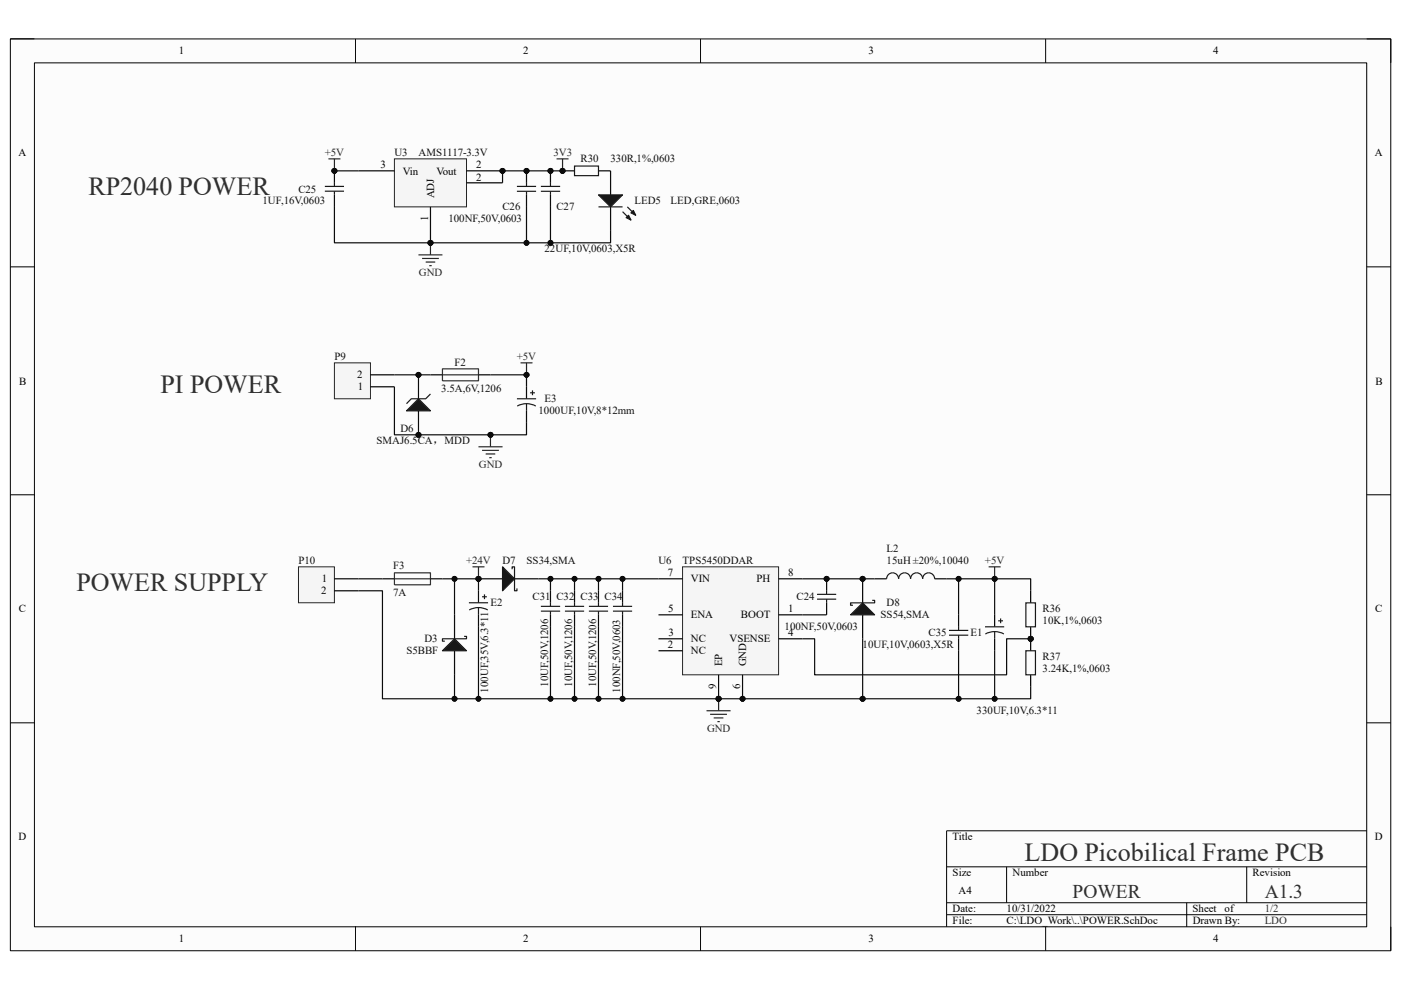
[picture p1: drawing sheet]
<svg xmlns="http://www.w3.org/2000/svg" width="297mm" height="210mm" viewBox="0 0 297 210" stroke-linecap="round" stroke-linejoin="round" font-family="sans-serif">
<path d="M2.2 8.3h292.7v193.4h-292.7z" fill="#fcfcfc"/>
<path d="M2.2 8.3h292.7v193.4h-292.7z" fill="none" stroke="#000" stroke-width=".21"/>
<path d="M7.3 13.3h282.5v183.3h-282.5z" fill="#fcfcfc"/>
<g fill="none" stroke="#000" stroke-width=".21">
<path d="M2.2 8.2h5.1M7.3 13.3h282.5v183.3h-282.5zM75.4 8.3v5M148.5 8.3v5M221.7 8.3v5M289.8 8.3h5.1v5M2.2 56.6h5.1M289.8 56.6h5.1M2.2 104.9h5.1M289.8 104.9h5.1M2.2 153.3h5.1M289.8 153.3h5.1"/>
<path d="M289.8 176.2h-89.1v20.4M75.4 196.6v5.1M148.5 196.6v5.1M200.7 183.9h89.1M200.7 191.5h89.1M200.7 194h89.1M213.4 183.9v7.6M221.7 196.6v5.1M251.6 191.5v5.1M264.3 183.9v7.6M294.9 196.6v5.1"/>
</g>
<circle cx="91.3" cy="51.5" r=".51" fill="#0e0e0e"/>
<circle cx="91.3" cy="51.5" r=".51" fill="none" stroke="#0e0e0e" stroke-width=".21"/>
<circle cx="106.5" cy="36.2" r=".51" fill="#0e0e0e"/>
<circle cx="106.5" cy="36.2" r=".51" fill="none" stroke="#0e0e0e" stroke-width=".21"/>
<path d="M83.6 33.7h15.3v10.2h-15.3z" fill="#f5f5f5"/>
<path d="M83.6 33.7h15.3v10.2h-15.3z" fill="none" stroke="#262626" stroke-width=".21"/>
<path d="M91.3 43.9v7.6" fill="none" stroke="#000" stroke-width=".25"/>
<circle cx="91.3" cy="51.5" r=".51" fill="#0e0e0e"/>
<circle cx="91.3" cy="51.5" r=".51" fill="none" stroke="#0e0e0e" stroke-width=".21"/>
<path d="M98.9 36.2h7.6" fill="none" stroke="#000" stroke-width=".25"/>
<circle cx="106.5" cy="36.2" r=".51" fill="#0e0e0e"/>
<circle cx="106.5" cy="36.2" r=".51" fill="none" stroke="#0e0e0e" stroke-width=".21"/>
<path d="M76 36.2h7.6M98.9 38.8h7.6" fill="none" stroke="#000" stroke-width=".25"/>
<path d="M69.6 33.7h2.6M70.9 33.7v2.5" fill="none" stroke="#262626" stroke-width=".25"/>
<circle cx="70.9" cy="36.2" r=".51" fill="#0e0e0e"/>
<circle cx="70.9" cy="36.2" r=".51" fill="none" stroke="#0e0e0e" stroke-width=".21"/>
<circle cx="70.9" cy="36.2" r=".51" fill="#0e0e0e"/>
<circle cx="70.9" cy="36.2" r=".51" fill="none" stroke="#0e0e0e" stroke-width=".21"/>
<path d="M70.9 36.2v2.6M70.9 41.3v2.6" fill="none" stroke="#000" stroke-width=".25"/>
<circle cx="70.9" cy="36.2" r=".51" fill="#0e0e0e"/>
<circle cx="70.9" cy="36.2" r=".51" fill="none" stroke="#0e0e0e" stroke-width=".21"/>
<path d="M68.9 39.5h4M70.9 38.8v.7M68.9 40.6h4M70.9 40.6v.7" fill="none" stroke="#1c1c1c" stroke-width=".25"/>
<circle cx="111.6" cy="36.2" r=".51" fill="#0e0e0e"/>
<circle cx="111.6" cy="36.2" r=".51" fill="none" stroke="#0e0e0e" stroke-width=".21"/>
<path d="M111.6 36.2v2.6M111.6 41.3v2.6" fill="none" stroke="#000" stroke-width=".25"/>
<circle cx="111.6" cy="36.2" r=".51" fill="#0e0e0e"/>
<circle cx="111.6" cy="36.2" r=".51" fill="none" stroke="#0e0e0e" stroke-width=".21"/>
<path d="M109.6 39.5h4.1M111.6 38.8v.7M109.6 40.6h4.1M111.6 40.6v.7" fill="none" stroke="#1c1c1c" stroke-width=".25"/>
<circle cx="116.7" cy="36.2" r=".51" fill="#0e0e0e"/>
<circle cx="116.7" cy="36.2" r=".51" fill="none" stroke="#0e0e0e" stroke-width=".21"/>
<path d="M116.7 36.2v2.6M116.7 41.3v2.6" fill="none" stroke="#000" stroke-width=".25"/>
<circle cx="116.7" cy="36.2" r=".51" fill="#0e0e0e"/>
<circle cx="116.7" cy="36.2" r=".51" fill="none" stroke="#0e0e0e" stroke-width=".21"/>
<path d="M114.7 39.5h4.1M116.7 38.8v.7M114.7 40.6h4.1M116.7 40.6v.7" fill="none" stroke="#1c1c1c" stroke-width=".25"/>
<path d="M118 33.7h2.5M119.3 33.7v2.5" fill="none" stroke="#262626" stroke-width=".25"/>
<circle cx="119.3" cy="36.2" r=".51" fill="#0e0e0e"/>
<circle cx="119.3" cy="36.2" r=".51" fill="none" stroke="#0e0e0e" stroke-width=".21"/>
<path d="M88.7 54.1h5.1M89.5 54.8h3.5M90.3 55.6h2M91 56.3h.5M91.3 51.5v2.6" fill="none" stroke="#262626" stroke-width=".25"/>
<circle cx="91.3" cy="51.5" r=".51" fill="#0e0e0e"/>
<circle cx="91.3" cy="51.5" r=".51" fill="none" stroke="#0e0e0e" stroke-width=".21"/>
<path d="M63.3 120.2h7.6v7.6h-7.6z" fill="#f5f5f5"/>
<path d="M63.3 120.2h7.6v7.6h-7.6z" fill="none" stroke="#262626" stroke-width=".21"/>
<path d="M70.9 122.8h5.1M70.9 125.3h5.1" fill="none" stroke="#000" stroke-width=".25"/>
<path d="M70.9 77h7.6v7.6h-7.6z" fill="#f5f5f5"/>
<path d="M70.9 77h7.6v7.6h-7.6z" fill="none" stroke="#262626" stroke-width=".21"/>
<path d="M78.5 79.5h5.1M78.5 82h5.1" fill="none" stroke="#000" stroke-width=".25"/>
<path d="M110.4 77h2.5M111.6 77v2.5" fill="none" stroke="#262626" stroke-width=".25"/>
<circle cx="111.6" cy="79.5" r=".51" fill="#0e0e0e"/>
<circle cx="111.6" cy="79.5" r=".51" fill="none" stroke="#0e0e0e" stroke-width=".21"/>
<path d="M101.4 94.8h5.1M102.2 95.5h3.6M103 96.3h2M103.7 97.1h.5M104 92.2v2.6" fill="none" stroke="#262626" stroke-width=".25"/>
<circle cx="104" cy="92.2" r=".51" fill="#0e0e0e"/>
<circle cx="104" cy="92.2" r=".51" fill="none" stroke="#0e0e0e" stroke-width=".21"/>
<path d="M129.5 36.2v5.1M129.5 43.9v5.1" fill="none" stroke="#000" stroke-width=".25"/>
<path d="M126.9 41.3h5.1l-2.5 2.6z" fill="#1c1c1c"/>
<path d="M126.9 41.3h5.1l-2.5 2.6zM132 44.9l1.8 1.8M133 43.9l1.8 1.8" fill="none" stroke="#1c1c1c" stroke-width=".25"/>
<path d="M132.8 46.2l.5-.5 .5 1z" fill="#1c1c1c"/>
<path d="M132.8 46.2l.5-.5 .5 1z" fill="none" stroke="#1c1c1c" stroke-width=".25"/>
<path d="M133.8 45.1l.5-.5 .5 1.1z" fill="#1c1c1c"/>
<path d="M126.9 43.9h5.1M133.8 45.1l.5-.5 .5 1.1z" fill="none" stroke="#1c1c1c" stroke-width=".25"/>
<circle cx="119.3" cy="36.2" r=".51" fill="#0e0e0e"/>
<circle cx="119.3" cy="36.2" r=".51" fill="none" stroke="#0e0e0e" stroke-width=".21"/>
<path d="M119.3 36.2h2.5" fill="none" stroke="#000" stroke-width=".25"/>
<circle cx="119.3" cy="36.2" r=".51" fill="#0e0e0e"/>
<circle cx="119.3" cy="36.2" r=".51" fill="none" stroke="#0e0e0e" stroke-width=".21"/>
<path d="M126.9 36.2h2.6" fill="none" stroke="#000" stroke-width=".25"/>
<path d="M121.8 35.2h5.1v2.1h-5.1z" fill="none" stroke="#1c1c1c" stroke-width=".25"/>
<circle cx="88.7" cy="92.2" r=".51" fill="#0e0e0e"/>
<circle cx="88.7" cy="92.2" r=".51" fill="none" stroke="#0e0e0e" stroke-width=".21"/>
<circle cx="88.7" cy="79.5" r=".51" fill="#0e0e0e"/>
<circle cx="88.7" cy="79.5" r=".51" fill="none" stroke="#0e0e0e" stroke-width=".21"/>
<path d="M88.7 87.1v5.1" fill="none" stroke="#000" stroke-width=".25"/>
<circle cx="88.7" cy="92.2" r=".51" fill="#0e0e0e"/>
<circle cx="88.7" cy="92.2" r=".51" fill="none" stroke="#0e0e0e" stroke-width=".21"/>
<path d="M88.7 79.5v5.1" fill="none" stroke="#000" stroke-width=".25"/>
<circle cx="88.7" cy="79.5" r=".51" fill="#0e0e0e"/>
<circle cx="88.7" cy="79.5" r=".51" fill="none" stroke="#0e0e0e" stroke-width=".21"/>
<path d="M88.7 84.6l2.6 2.5h-5.1z" fill="#1c1c1c"/>
<path d="M88.7 84.6l2.6 2.5h-5.1zM91.3 83.6l-1 1h-3.1l-1 1" fill="none" stroke="#1c1c1c" stroke-width=".25"/>
<circle cx="157.4" cy="148.2" r=".51" fill="#0e0e0e"/>
<circle cx="157.4" cy="148.2" r=".51" fill="none" stroke="#0e0e0e" stroke-width=".21"/>
<circle cx="152.4" cy="148.2" r=".51" fill="#0e0e0e"/>
<circle cx="152.4" cy="148.2" r=".51" fill="none" stroke="#0e0e0e" stroke-width=".21"/>
<path d="M144.7 120.2h20.4v22.9h-20.4z" fill="#f5f5f5"/>
<path d="M144.7 120.2h20.4v22.9h-20.4z" fill="none" stroke="#262626" stroke-width=".21"/>
<path d="M139.6 130.4h5.1M139.6 138h5.1M139.6 135.5h5.1M165.1 130.4h5.1M165.1 135.5h5.1M157.4 143.1v5.1" fill="none" stroke="#000" stroke-width=".25"/>
<circle cx="157.4" cy="148.2" r=".51" fill="#0e0e0e"/>
<circle cx="157.4" cy="148.2" r=".51" fill="none" stroke="#0e0e0e" stroke-width=".21"/>
<path d="M139.6 122.8h5.1M165.1 122.8h5.1M152.4 143.1v5.1" fill="none" stroke="#000" stroke-width=".25"/>
<circle cx="152.4" cy="148.2" r=".51" fill="#0e0e0e"/>
<circle cx="152.4" cy="148.2" r=".51" fill="none" stroke="#0e0e0e" stroke-width=".21"/>
<path d="M185.4 122.8h2.6M198.2 122.8h2.5" fill="none" stroke="#000" stroke-width=".25"/>
<path d="M188 122.8a1.27 1.27 0 0 1 1.2-1.3 1.27 1.27 0 0 1 1.3 1.3 1.27 1.27 0 0 1 1.3-1.3 1.27 1.27 0 0 1 1.3 1.3 1.28 1.28 0 0 1 1.2-1.3 1.28 1.28 0 0 1 1.3 1.3 1.27 1.27 0 0 1 1.3-1.3 1.27 1.27 0 0 1 1.3 1.3" fill="none" stroke="#1c1c1c" stroke-width=".25"/>
<circle cx="175.3" cy="122.8" r=".51" fill="#0e0e0e"/>
<circle cx="175.3" cy="122.8" r=".51" fill="none" stroke="#0e0e0e" stroke-width=".21"/>
<path d="M175.3 122.8v2.5M175.3 127.9v2.5" fill="none" stroke="#000" stroke-width=".25"/>
<circle cx="175.3" cy="122.8" r=".51" fill="#0e0e0e"/>
<circle cx="175.3" cy="122.8" r=".51" fill="none" stroke="#0e0e0e" stroke-width=".21"/>
<path d="M173.2 127.1h4.1M173.2 126.1h4.1M175.3 125.3v.8M175.3 127.1v.8" fill="none" stroke="#1c1c1c" stroke-width=".25"/>
<circle cx="182.9" cy="122.8" r=".51" fill="#0e0e0e"/>
<circle cx="182.9" cy="122.8" r=".51" fill="none" stroke="#0e0e0e" stroke-width=".21"/>
<path d="M182.9 122.8v5.1M182.9 130.4v5.1" fill="none" stroke="#000" stroke-width=".25"/>
<circle cx="182.9" cy="122.8" r=".51" fill="#0e0e0e"/>
<circle cx="182.9" cy="122.8" r=".51" fill="none" stroke="#0e0e0e" stroke-width=".21"/>
<path d="M180.3 130.4l2.6-2.5 2.5 2.5z" fill="#1c1c1c"/>
<path d="M180.3 130.4l2.6-2.5 2.5 2.5zM184.9 127.3h.5v.6h-5.1v.5h.5" fill="none" stroke="#1c1c1c" stroke-width=".25"/>
<circle cx="218.5" cy="135.5" r=".51" fill="#0e0e0e"/>
<circle cx="218.5" cy="135.5" r=".51" fill="none" stroke="#0e0e0e" stroke-width=".21"/>
<path d="M218.5 125.3v2.6M218.5 132.9v2.6" fill="none" stroke="#000" stroke-width=".25"/>
<circle cx="218.5" cy="135.5" r=".51" fill="#0e0e0e"/>
<circle cx="218.5" cy="135.5" r=".51" fill="none" stroke="#0e0e0e" stroke-width=".21"/>
<path d="M217.5 127.9h2v5h-2z" fill="none" stroke="#1c1c1c" stroke-width=".25"/>
<circle cx="218.5" cy="135.5" r=".51" fill="#0e0e0e"/>
<circle cx="218.5" cy="135.5" r=".51" fill="none" stroke="#0e0e0e" stroke-width=".21"/>
<path d="M218.5 135.5v2.5" fill="none" stroke="#000" stroke-width=".25"/>
<circle cx="218.5" cy="135.5" r=".51" fill="#0e0e0e"/>
<circle cx="218.5" cy="135.5" r=".51" fill="none" stroke="#0e0e0e" stroke-width=".21"/>
<path d="M111.6 82v2.6M111.6 87.1v2.6M203.2 130.4v2.5M203.2 135.5v2.5M210.9 130.4v2.5M210.9 135.5v2.5M218.5 143.1v2.6" fill="none" stroke="#000" stroke-width=".25"/>
<g fill="none" stroke="#1c1c1c" stroke-width=".25">
<path d="M109.6 84.6h4.1M109.7 86.1a4.1 4.1 0 0 1 3.9 0M111.6 85.6v1.5M112.4 83.3h1M112.9 82.8v1M201.2 133.7h4.1M201.2 134.7h4.1M203.2 132.9v.8M203.2 134.7v.8M208.8 132.9h4.1M208.9 134.5a4.1 4.1 0 0 1 3.9 0M210.9 134v1.5"/>
<path d="M211.6 131.7h1.1M212.1 131.2v1M217.5 138h2v5.1h-2z"/>
</g>
<circle cx="101.4" cy="122.8" r=".51" fill="#0e0e0e"/>
<circle cx="101.4" cy="122.8" r=".51" fill="none" stroke="#0e0e0e" stroke-width=".21"/>
<path d="M101.4 122.8h5.1" fill="none" stroke="#000" stroke-width=".25"/>
<circle cx="101.4" cy="122.8" r=".51" fill="#0e0e0e"/>
<circle cx="101.4" cy="122.8" r=".51" fill="none" stroke="#0e0e0e" stroke-width=".21"/>
<path d="M109.1 122.8h5.1" fill="none" stroke="#000" stroke-width=".25"/>
<path d="M106.5 120.2l2.6 2.6-2.6 2.5z" fill="#1c1c1c"/>
<g fill="none" stroke="#1c1c1c" stroke-width=".25">
<path d="M106.5 120.2l2.6 2.6-2.6 2.5zM108.6 120.7v-.5h.5v5.1h.5v-.5M114.7 129.6h4.1M114.7 128.6h4.1M116.7 127.8v.8M116.7 129.6v.8M119.8 129.6h4M119.8 128.6h4M121.8 127.8v.8M121.8 129.6v.8M124.9 129.6h4M124.9 128.6h4"/>
<path d="M126.9 127.8v.8M126.9 129.6v.8M130 129.6h4M130 128.6h4M132 127.8v.8M132 129.6v.8"/>
</g>
<path d="M116.7 125.3v2.5M116.7 130.4v2.5M121.8 125.3v2.5M121.8 130.4v2.5M126.9 125.3v2.5M126.9 130.4v2.5M132 125.3v2.5M132 130.4v2.5" fill="none" stroke="#000" stroke-width=".25"/>
<path d="M149.8 150.7h5.1M150.6 151.5h3.5M151.3 152.3h2.1M152.1 153.1h.5M152.4 148.2v2.5" fill="none" stroke="#262626" stroke-width=".25"/>
<circle cx="152.4" cy="148.2" r=".51" fill="#0e0e0e"/>
<circle cx="152.4" cy="148.2" r=".51" fill="none" stroke="#0e0e0e" stroke-width=".21"/>
<path d="M93.8 78.2h7.6v2.6h-7.6zM93.8 79.5h7.6" fill="none" stroke="#2e2e2e" stroke-width=".25"/>
<path d="M91.3 79.5h2.5M101.4 79.5h2.6" fill="none" stroke="#000" stroke-width=".25"/>
<path d="M209.6 120.2h2.6M210.9 120.2v2.6" fill="none" stroke="#262626" stroke-width=".25"/>
<circle cx="210.9" cy="122.8" r=".51" fill="#0e0e0e"/>
<circle cx="210.9" cy="122.8" r=".51" fill="none" stroke="#0e0e0e" stroke-width=".21"/>
<path d="M100.2 120.2h2.5M101.4 120.2v2.6" fill="none" stroke="#262626" stroke-width=".25"/>
<circle cx="101.4" cy="122.8" r=".51" fill="#0e0e0e"/>
<circle cx="101.4" cy="122.8" r=".51" fill="none" stroke="#0e0e0e" stroke-width=".21"/>
<path d="M96.4 130.4v5.1M96.4 138v5.1" fill="none" stroke="#000" stroke-width=".25"/>
<path d="M93.8 138l2.6-2.5 2.5 2.5z" fill="#1c1c1c"/>
<path d="M93.8 138l2.6-2.5 2.5 2.5zM98.4 135h.5v.5h-5.1v.5h.5M99.4 127.8h4.1M99.5 129.4a4.1 4.1 0 0 1 3.9 0M101.4 128.9v1.5M102.2 126.6h1M102.7 126.1v1" fill="none" stroke="#1c1c1c" stroke-width=".25"/>
<path d="M83.6 121.5h7.7v2.5h-7.7zM83.6 122.8h7.7" fill="none" stroke="#2e2e2e" stroke-width=".25"/>
<path d="M81.1 122.8h2.5M91.3 122.8h2.5M101.4 125.3v2.5M101.4 130.4v2.5" fill="none" stroke="#000" stroke-width=".25"/>
<path d="M111.6 43.9v7.6" fill="none" stroke="#0e0e0e" stroke-width=".25"/>
<circle cx="111.6" cy="51.5" r=".51" fill="#0e0e0e"/>
<circle cx="111.6" cy="51.5" r=".51" fill="none" stroke="#0e0e0e" stroke-width=".21"/>
<path d="M119.3 36.2h-12.8v2.6" fill="none" stroke="#0e0e0e" stroke-width=".25"/>
<circle cx="106.5" cy="36.2" r=".51" fill="#0e0e0e"/>
<circle cx="106.5" cy="36.2" r=".51" fill="none" stroke="#0e0e0e" stroke-width=".21"/>
<circle cx="111.6" cy="36.2" r=".51" fill="#0e0e0e"/>
<circle cx="111.6" cy="36.2" r=".51" fill="none" stroke="#0e0e0e" stroke-width=".21"/>
<circle cx="116.7" cy="36.2" r=".51" fill="#0e0e0e"/>
<circle cx="116.7" cy="36.2" r=".51" fill="none" stroke="#0e0e0e" stroke-width=".21"/>
<circle cx="119.3" cy="36.2" r=".51" fill="#0e0e0e"/>
<circle cx="119.3" cy="36.2" r=".51" fill="none" stroke="#0e0e0e" stroke-width=".21"/>
<path d="M170.2 130.4h5.1M170.2 122.8h15.2" fill="none" stroke="#0e0e0e" stroke-width=".25"/>
<circle cx="175.3" cy="122.8" r=".51" fill="#0e0e0e"/>
<circle cx="175.3" cy="122.8" r=".51" fill="none" stroke="#0e0e0e" stroke-width=".21"/>
<circle cx="182.9" cy="122.8" r=".51" fill="#0e0e0e"/>
<circle cx="182.9" cy="122.8" r=".51" fill="none" stroke="#0e0e0e" stroke-width=".21"/>
<path d="M203.2 138v10.2" fill="none" stroke="#0e0e0e" stroke-width=".25"/>
<circle cx="203.2" cy="148.2" r=".51" fill="#0e0e0e"/>
<circle cx="203.2" cy="148.2" r=".51" fill="none" stroke="#0e0e0e" stroke-width=".21"/>
<path d="M203.2 122.8v7.6" fill="none" stroke="#0e0e0e" stroke-width=".25"/>
<circle cx="203.2" cy="122.8" r=".51" fill="#0e0e0e"/>
<circle cx="203.2" cy="122.8" r=".51" fill="none" stroke="#0e0e0e" stroke-width=".21"/>
<path d="M210.9 122.8v7.6" fill="none" stroke="#0e0e0e" stroke-width=".25"/>
<circle cx="210.9" cy="122.8" r=".51" fill="#0e0e0e"/>
<circle cx="210.9" cy="122.8" r=".51" fill="none" stroke="#0e0e0e" stroke-width=".21"/>
<path d="M218.5 145.7v2.5h-7.6" fill="none" stroke="#0e0e0e" stroke-width=".25"/>
<circle cx="210.9" cy="148.2" r=".51" fill="#0e0e0e"/>
<circle cx="210.9" cy="148.2" r=".51" fill="none" stroke="#0e0e0e" stroke-width=".21"/>
<path d="M111.6 89.7v2.5h-7.6" fill="none" stroke="#0e0e0e" stroke-width=".25"/>
<circle cx="104" cy="92.2" r=".51" fill="#0e0e0e"/>
<circle cx="104" cy="92.2" r=".51" fill="none" stroke="#0e0e0e" stroke-width=".21"/>
<path d="M182.9 135.5v12.7" fill="none" stroke="#0e0e0e" stroke-width=".25"/>
<circle cx="182.9" cy="148.2" r=".52" fill="#0e0e0e"/>
<circle cx="182.9" cy="148.2" r=".52" fill="none" stroke="#0e0e0e" stroke-width=".21"/>
<path d="M170.2 135.5h2.5v7.6h40.7v-7.6h5.1" fill="none" stroke="#0e0e0e" stroke-width=".25"/>
<circle cx="218.5" cy="135.5" r=".51" fill="#0e0e0e"/>
<circle cx="218.5" cy="135.5" r=".51" fill="none" stroke="#0e0e0e" stroke-width=".21"/>
<path d="M116.7 122.8v2.5" fill="none" stroke="#0e0e0e" stroke-width=".25"/>
<circle cx="116.7" cy="122.8" r=".51" fill="#0e0e0e"/>
<circle cx="116.7" cy="122.8" r=".51" fill="none" stroke="#0e0e0e" stroke-width=".21"/>
<path d="M121.8 122.8v2.5" fill="none" stroke="#0e0e0e" stroke-width=".25"/>
<circle cx="121.8" cy="122.8" r=".51" fill="#0e0e0e"/>
<circle cx="121.8" cy="122.8" r=".51" fill="none" stroke="#0e0e0e" stroke-width=".21"/>
<path d="M126.9 122.8v2.5" fill="none" stroke="#0e0e0e" stroke-width=".25"/>
<circle cx="126.9" cy="122.8" r=".51" fill="#0e0e0e"/>
<circle cx="126.9" cy="122.8" r=".51" fill="none" stroke="#0e0e0e" stroke-width=".21"/>
<path d="M132 122.8v2.5" fill="none" stroke="#0e0e0e" stroke-width=".25"/>
<circle cx="132" cy="122.8" r=".51" fill="#0e0e0e"/>
<circle cx="132" cy="122.8" r=".51" fill="none" stroke="#0e0e0e" stroke-width=".21"/>
<path d="M121.8 132.9v15.3" fill="none" stroke="#0e0e0e" stroke-width=".25"/>
<circle cx="121.8" cy="148.2" r=".51" fill="#0e0e0e"/>
<circle cx="121.8" cy="148.2" r=".51" fill="none" stroke="#0e0e0e" stroke-width=".21"/>
<path d="M126.9 132.9v15.3" fill="none" stroke="#0e0e0e" stroke-width=".25"/>
<circle cx="126.9" cy="148.2" r=".51" fill="#0e0e0e"/>
<circle cx="126.9" cy="148.2" r=".51" fill="none" stroke="#0e0e0e" stroke-width=".21"/>
<path d="M132 132.9v15.3" fill="none" stroke="#0e0e0e" stroke-width=".25"/>
<circle cx="132" cy="148.2" r=".51" fill="#0e0e0e"/>
<circle cx="132" cy="148.2" r=".51" fill="none" stroke="#0e0e0e" stroke-width=".21"/>
<path d="M83.6 79.5h7.7" fill="none" stroke="#0e0e0e" stroke-width=".25"/>
<circle cx="88.7" cy="79.5" r=".51" fill="#0e0e0e"/>
<circle cx="88.7" cy="79.5" r=".51" fill="none" stroke="#0e0e0e" stroke-width=".21"/>
<path d="M104 79.5h7.6" fill="none" stroke="#0e0e0e" stroke-width=".25"/>
<circle cx="111.6" cy="79.5" r=".51" fill="#0e0e0e"/>
<circle cx="111.6" cy="79.5" r=".51" fill="none" stroke="#0e0e0e" stroke-width=".21"/>
<path d="M111.6 79.5v2.5" fill="none" stroke="#0e0e0e" stroke-width=".25"/>
<circle cx="111.6" cy="79.5" r=".51" fill="#0e0e0e"/>
<circle cx="111.6" cy="79.5" r=".51" fill="none" stroke="#0e0e0e" stroke-width=".21"/>
<path d="M101.4 122.8h-5v7.6" fill="none" stroke="#0e0e0e" stroke-width=".25"/>
<circle cx="96.4" cy="122.8" r=".51" fill="#0e0e0e"/>
<circle cx="96.4" cy="122.8" r=".51" fill="none" stroke="#0e0e0e" stroke-width=".21"/>
<circle cx="101.4" cy="122.8" r=".51" fill="#0e0e0e"/>
<circle cx="101.4" cy="122.8" r=".51" fill="none" stroke="#0e0e0e" stroke-width=".21"/>
<path d="M101.4 122.8v2.5" fill="none" stroke="#0e0e0e" stroke-width=".25"/>
<circle cx="101.4" cy="122.8" r=".51" fill="#0e0e0e"/>
<circle cx="101.4" cy="122.8" r=".51" fill="none" stroke="#0e0e0e" stroke-width=".21"/>
<path d="M101.4 132.9v15.3h15.3" fill="none" stroke="#0e0e0e" stroke-width=".25"/>
<circle cx="101.4" cy="148.2" r=".51" fill="#0e0e0e"/>
<circle cx="101.4" cy="148.2" r=".51" fill="none" stroke="#0e0e0e" stroke-width=".21"/>
<circle cx="116.7" cy="148.2" r=".51" fill="#0e0e0e"/>
<circle cx="116.7" cy="148.2" r=".51" fill="none" stroke="#0e0e0e" stroke-width=".21"/>
<path d="M96.4 143.1v5.1" fill="none" stroke="#0e0e0e" stroke-width=".25"/>
<circle cx="96.4" cy="148.2" r=".51" fill="#0e0e0e"/>
<circle cx="96.4" cy="148.2" r=".51" fill="none" stroke="#0e0e0e" stroke-width=".21"/>
<path d="M129.5 49v2.5h-12.8" fill="none" stroke="#0e0e0e" stroke-width=".25"/>
<circle cx="116.7" cy="51.5" r=".52" fill="#0e0e0e"/>
<circle cx="116.7" cy="51.5" r=".52" fill="none" stroke="#0e0e0e" stroke-width=".21"/>
<path d="M70.9 36.2h5.1" fill="none" stroke="#0e0e0e" stroke-width=".25"/>
<circle cx="70.9" cy="36.2" r=".51" fill="#0e0e0e"/>
<circle cx="70.9" cy="36.2" r=".51" fill="none" stroke="#0e0e0e" stroke-width=".21"/>
<path d="M93.8 122.8h2.6" fill="none" stroke="#0e0e0e" stroke-width=".25"/>
<circle cx="96.4" cy="122.8" r=".51" fill="#0e0e0e"/>
<circle cx="96.4" cy="122.8" r=".51" fill="none" stroke="#0e0e0e" stroke-width=".21"/>
<path d="M70.9 43.9v7.6h45.8v-7.6M76 122.8h5.1" fill="none" stroke="#0e0e0e" stroke-width=".25"/>
<circle cx="116.7" cy="51.5" r=".52" fill="#0e0e0e"/>
<circle cx="116.7" cy="51.5" r=".52" fill="none" stroke="#0e0e0e" stroke-width=".21"/>
<circle cx="111.6" cy="51.5" r=".51" fill="#0e0e0e"/>
<circle cx="111.6" cy="51.5" r=".51" fill="none" stroke="#0e0e0e" stroke-width=".21"/>
<circle cx="91.3" cy="51.5" r=".51" fill="#0e0e0e"/>
<circle cx="91.3" cy="51.5" r=".51" fill="none" stroke="#0e0e0e" stroke-width=".21"/>
<path d="M76 125.3h5.1v22.9h20.3" fill="none" stroke="#0e0e0e" stroke-width=".25"/>
<circle cx="96.4" cy="148.2" r=".51" fill="#0e0e0e"/>
<circle cx="96.4" cy="148.2" r=".51" fill="none" stroke="#0e0e0e" stroke-width=".21"/>
<circle cx="101.4" cy="148.2" r=".51" fill="#0e0e0e"/>
<circle cx="101.4" cy="148.2" r=".51" fill="none" stroke="#0e0e0e" stroke-width=".21"/>
<path d="M114.2 122.8h25.4" fill="none" stroke="#0e0e0e" stroke-width=".25"/>
<circle cx="116.7" cy="122.8" r=".51" fill="#0e0e0e"/>
<circle cx="116.7" cy="122.8" r=".51" fill="none" stroke="#0e0e0e" stroke-width=".21"/>
<circle cx="121.8" cy="122.8" r=".51" fill="#0e0e0e"/>
<circle cx="121.8" cy="122.8" r=".51" fill="none" stroke="#0e0e0e" stroke-width=".21"/>
<circle cx="126.9" cy="122.8" r=".51" fill="#0e0e0e"/>
<circle cx="126.9" cy="122.8" r=".51" fill="none" stroke="#0e0e0e" stroke-width=".21"/>
<circle cx="132" cy="122.8" r=".51" fill="#0e0e0e"/>
<circle cx="132" cy="122.8" r=".51" fill="none" stroke="#0e0e0e" stroke-width=".21"/>
<path d="M116.7 132.9v15.3h35.7" fill="none" stroke="#0e0e0e" stroke-width=".25"/>
<circle cx="116.7" cy="148.2" r=".51" fill="#0e0e0e"/>
<circle cx="116.7" cy="148.2" r=".51" fill="none" stroke="#0e0e0e" stroke-width=".21"/>
<circle cx="121.8" cy="148.2" r=".51" fill="#0e0e0e"/>
<circle cx="121.8" cy="148.2" r=".51" fill="none" stroke="#0e0e0e" stroke-width=".21"/>
<circle cx="126.9" cy="148.2" r=".51" fill="#0e0e0e"/>
<circle cx="126.9" cy="148.2" r=".51" fill="none" stroke="#0e0e0e" stroke-width=".21"/>
<circle cx="132" cy="148.2" r=".51" fill="#0e0e0e"/>
<circle cx="132" cy="148.2" r=".51" fill="none" stroke="#0e0e0e" stroke-width=".21"/>
<circle cx="152.4" cy="148.2" r=".51" fill="#0e0e0e"/>
<circle cx="152.4" cy="148.2" r=".51" fill="none" stroke="#0e0e0e" stroke-width=".21"/>
<path d="M210.9 138v10.2h-28" fill="none" stroke="#0e0e0e" stroke-width=".25"/>
<circle cx="182.9" cy="148.2" r=".52" fill="#0e0e0e"/>
<circle cx="182.9" cy="148.2" r=".52" fill="none" stroke="#0e0e0e" stroke-width=".21"/>
<circle cx="203.2" cy="148.2" r=".51" fill="#0e0e0e"/>
<circle cx="203.2" cy="148.2" r=".51" fill="none" stroke="#0e0e0e" stroke-width=".21"/>
<circle cx="210.9" cy="148.2" r=".51" fill="#0e0e0e"/>
<circle cx="210.9" cy="148.2" r=".51" fill="none" stroke="#0e0e0e" stroke-width=".21"/>
<path d="M200.7 122.8h17.8v2.5" fill="none" stroke="#0e0e0e" stroke-width=".25"/>
<circle cx="203.2" cy="122.8" r=".51" fill="#0e0e0e"/>
<circle cx="203.2" cy="122.8" r=".51" fill="none" stroke="#0e0e0e" stroke-width=".21"/>
<circle cx="210.9" cy="122.8" r=".51" fill="#0e0e0e"/>
<circle cx="210.9" cy="122.8" r=".51" fill="none" stroke="#0e0e0e" stroke-width=".21"/>
<path d="M83.6 82v10.2h20.4" fill="none" stroke="#0e0e0e" stroke-width=".25"/>
<circle cx="104" cy="92.2" r=".51" fill="#0e0e0e"/>
<circle cx="104" cy="92.2" r=".51" fill="none" stroke="#0e0e0e" stroke-width=".21"/>
<circle cx="88.7" cy="92.2" r=".51" fill="#0e0e0e"/>
<circle cx="88.7" cy="92.2" r=".51" fill="none" stroke="#0e0e0e" stroke-width=".21"/>
<path d="M152.4 148.2h30.5" fill="none" stroke="#0e0e0e" stroke-width=".25"/>
<circle cx="152.4" cy="148.2" r=".51" fill="#0e0e0e"/>
<circle cx="152.4" cy="148.2" r=".51" fill="none" stroke="#0e0e0e" stroke-width=".21"/>
<circle cx="157.4" cy="148.2" r=".51" fill="#0e0e0e"/>
<circle cx="157.4" cy="148.2" r=".51" fill="none" stroke="#0e0e0e" stroke-width=".21"/>
<circle cx="182.9" cy="148.2" r=".52" fill="#0e0e0e"/>
<circle cx="182.9" cy="148.2" r=".52" fill="none" stroke="#0e0e0e" stroke-width=".21"/>
<g font-size="5.5" fill="#2e2e2e">
<text x="18.7" y="41.4">RP2040 POWER</text>
<text x="34" y="83.4">PI POWER</text>
<text x="16.2" y="125.4">POWER SUPPLY</text>
<text x="217.2" y="182.6">LDO Picobilical Frame PCB</text>
</g>
<g font-size="4.1" fill="#2e2e2e">
<text x="227.4" y="190.6">POWER</text>
<text x="268.1" y="190.6">A1.3</text>
</g>
<g font-size="2.3">
<text x="37.9" y="11.6">1</text>
<text x="110.9" y="11.6">2</text>
<text x="184.1" y="11.6">3</text>
<text x="257.2" y="11.6">4</text>
<text x="3.9" y="33.2">A</text>
<text x="80.6" y="35.7">3</text>
<text x="100.9" y="35.7">2</text>
<text x="291.5" y="33.2">A</text>
<text x="85.4" y="37">Vin</text>
<text x="92.5" y="37">Vout</text>
<text x="100.9" y="38.3">2</text>
<text x="90.8" y="46.8" transform="rotate(-90 90.8 46.8)">1</text>
<text x="92.1" y="42.1" transform="rotate(-90 92.1 42.1)">ADJ</text>
<text x="4" y="81.6">B</text>
<text x="75.7" y="80.3">2</text>
<text x="75.9" y="82.8">1</text>
<text x="291.6" y="81.6">B</text>
<text x="68.3" y="123.5">1</text>
<text x="141.6" y="122.3">7</text>
<text x="146.5" y="123.5">VIN</text>
<text x="160.4" y="123.5">PH</text>
<text x="167.1" y="122.3">8</text>
<text x="4" y="129.9">C</text>
<text x="68.1" y="126.1">2</text>
<text x="141.7" y="129.9">5</text>
<text x="146.5" y="131.2">ENA</text>
<text x="157.1" y="131.2">BOOT</text>
<text x="167.1" y="129.9">1</text>
<text x="291.6" y="129.9">C</text>
<text x="141.6" y="137.5">2</text>
<text x="141.7" y="135">3</text>
<text x="146.5" y="136.2">NC</text>
<text x="154.7" y="136.2">VSENSE</text>
<text x="167.1" y="135">4</text>
<text x="146.5" y="138.8">NC</text>
<text x="153.1" y="141.4" transform="rotate(-90 153.1 141.4)">EP</text>
<text x="158.2" y="141.4" transform="rotate(-90 158.2 141.4)">GND</text>
<text x="151.8" y="146.2" transform="rotate(-90 151.8 146.2)">9</text>
<text x="156.9" y="146.2" transform="rotate(-90 156.9 146.2)">6</text>
<text x="4" y="178.2">D</text>
<text x="202" y="178.2">Title</text>
<text x="291.5" y="178.2">D</text>
<text x="202" y="185.9">Size</text>
<text x="214.7" y="185.9">Number</text>
<text x="265.6" y="185.9">Revision</text>
<text x="203.2" y="189.7">A4</text>
<text x="202" y="193.5">Date:</text>
<text x="202" y="196.1">File:</text>
<text x="213.4" y="193.5">10/31/2022</text>
<text x="213.4" y="196.1">C:\LDO_Work\..\POWER.SchDoc</text>
<text x="252.8" y="193.5">Sheet</text>
<text x="252.9" y="196.1">Drawn By:</text>
<text x="259.6" y="193.5">of</text>
<text x="37.9" y="199.9">1</text>
<text x="110.9" y="199.9">2</text>
<text x="184.1" y="199.9">3</text>
<text x="257.2" y="199.9">4</text>
</g>
<g font-size="2.3" fill="#262626">
<text x="68.9" y="33.2">+5V</text>
<text x="117.4" y="33.2">3V3</text>
<text x="88.8" y="58.6">GND</text>
<text x="109.6" y="76.5">+5V</text>
<text x="101.6" y="99.4">GND</text>
<text x="98.8" y="119.7">+24V</text>
<text x="208.8" y="119.7">+5V</text>
<text x="149.9" y="155.3">GND</text>
</g>
<g font-size="2.3" fill="#0e0e0e">
<text x="83.6" y="33.2">U3</text>
<text x="88.7" y="33.2">AMS1117-3.3V</text>
<text x="123.1" y="34.5">R30</text>
<text x="129.4" y="34.5">330R,1%,0603</text>
<text x="63.3" y="40.8">C25</text>
<text x="55.6" y="43.4">1UF,16V,0603</text>
<text x="95.1" y="47.2">100NF,50V,0603</text>
<text x="106.5" y="44.6">C26</text>
<text x="118" y="44.6">C27</text>
<text x="134.5" y="43.4">LED5</text>
<text x="142.2" y="43.4">LED,GRE,0603</text>
<text x="115.4" y="53.6">22UF,10V,0603,X5R</text>
<text x="70.9" y="76.5">P9</text>
<text x="96.3" y="77.7">F2</text>
<text x="93.6" y="83.1">3.5A,6V,1206</text>
<text x="114.2" y="87.9">1000UF,10V,8*12mm</text>
<text x="115.4" y="85.4">E3</text>
<text x="79.8" y="94.2">SMAJ6.5CA，MDD</text>
<text x="84.9" y="91.7">D6</text>
<text x="63.3" y="119.7">P10</text>
<text x="106.5" y="119.7">D7</text>
<text x="111.6" y="119.7">SS34,SMA</text>
<text x="139.6" y="119.7">U6</text>
<text x="144.7" y="119.7">TPS5450DDAR</text>
<text x="188" y="117.2">L2</text>
<text x="188" y="119.7">15uH ±20%,10040</text>
<text x="83.4" y="120.7">F3</text>
<text x="83.4" y="126.3">7A</text>
<text x="104" y="128.6">E2</text>
<text x="112.9" y="127.4">C31</text>
<text x="118" y="127.4">C32</text>
<text x="123.1" y="127.4">C33</text>
<text x="128.2" y="127.4">C34</text>
<text x="168.9" y="127.4">C24</text>
<text x="186.7" y="131.2">SS54,SMA</text>
<text x="188" y="128.6">D8</text>
<text x="221" y="129.9">R36</text>
<text x="90" y="136.2">D3</text>
<text x="166.3" y="133.7">100NF,50V,0603</text>
<text x="182.9" y="137.5">10UF,10V,0603,X5R</text>
<text x="196.9" y="135">C35</text>
<text x="205.8" y="135">E1</text>
<text x="221" y="132.4">10K,1%,0603</text>
<text x="86.2" y="138.8">S5BBF</text>
<text x="221" y="140.1">R37</text>
<text x="221" y="142.6">3.24K,1%,0603</text>
<text x="103.5" y="146.9" transform="rotate(-90 103.5 146.9)">100UF,35V,6.3*11</text>
<text x="116.2" y="145.7" transform="rotate(-90 116.2 145.7)">10UF,50V,1206</text>
<text x="121.3" y="145.7" transform="rotate(-90 121.3 145.7)">10UF,50V,1206</text>
<text x="126.4" y="145.7" transform="rotate(-90 126.4 145.7)">10UF,50V,1206</text>
<text x="131.5" y="146.9" transform="rotate(-90 131.5 146.9)">100NF,50V,0603</text>
<text x="207" y="151.5">330UF,10V,6.3*11</text>
</g>
<g font-size="2.3" fill="#2e2e2e">
<text x="268.1" y="193.5">1/2</text>
<text x="268.1" y="196.1">LDO</text>
</g>
</svg>
